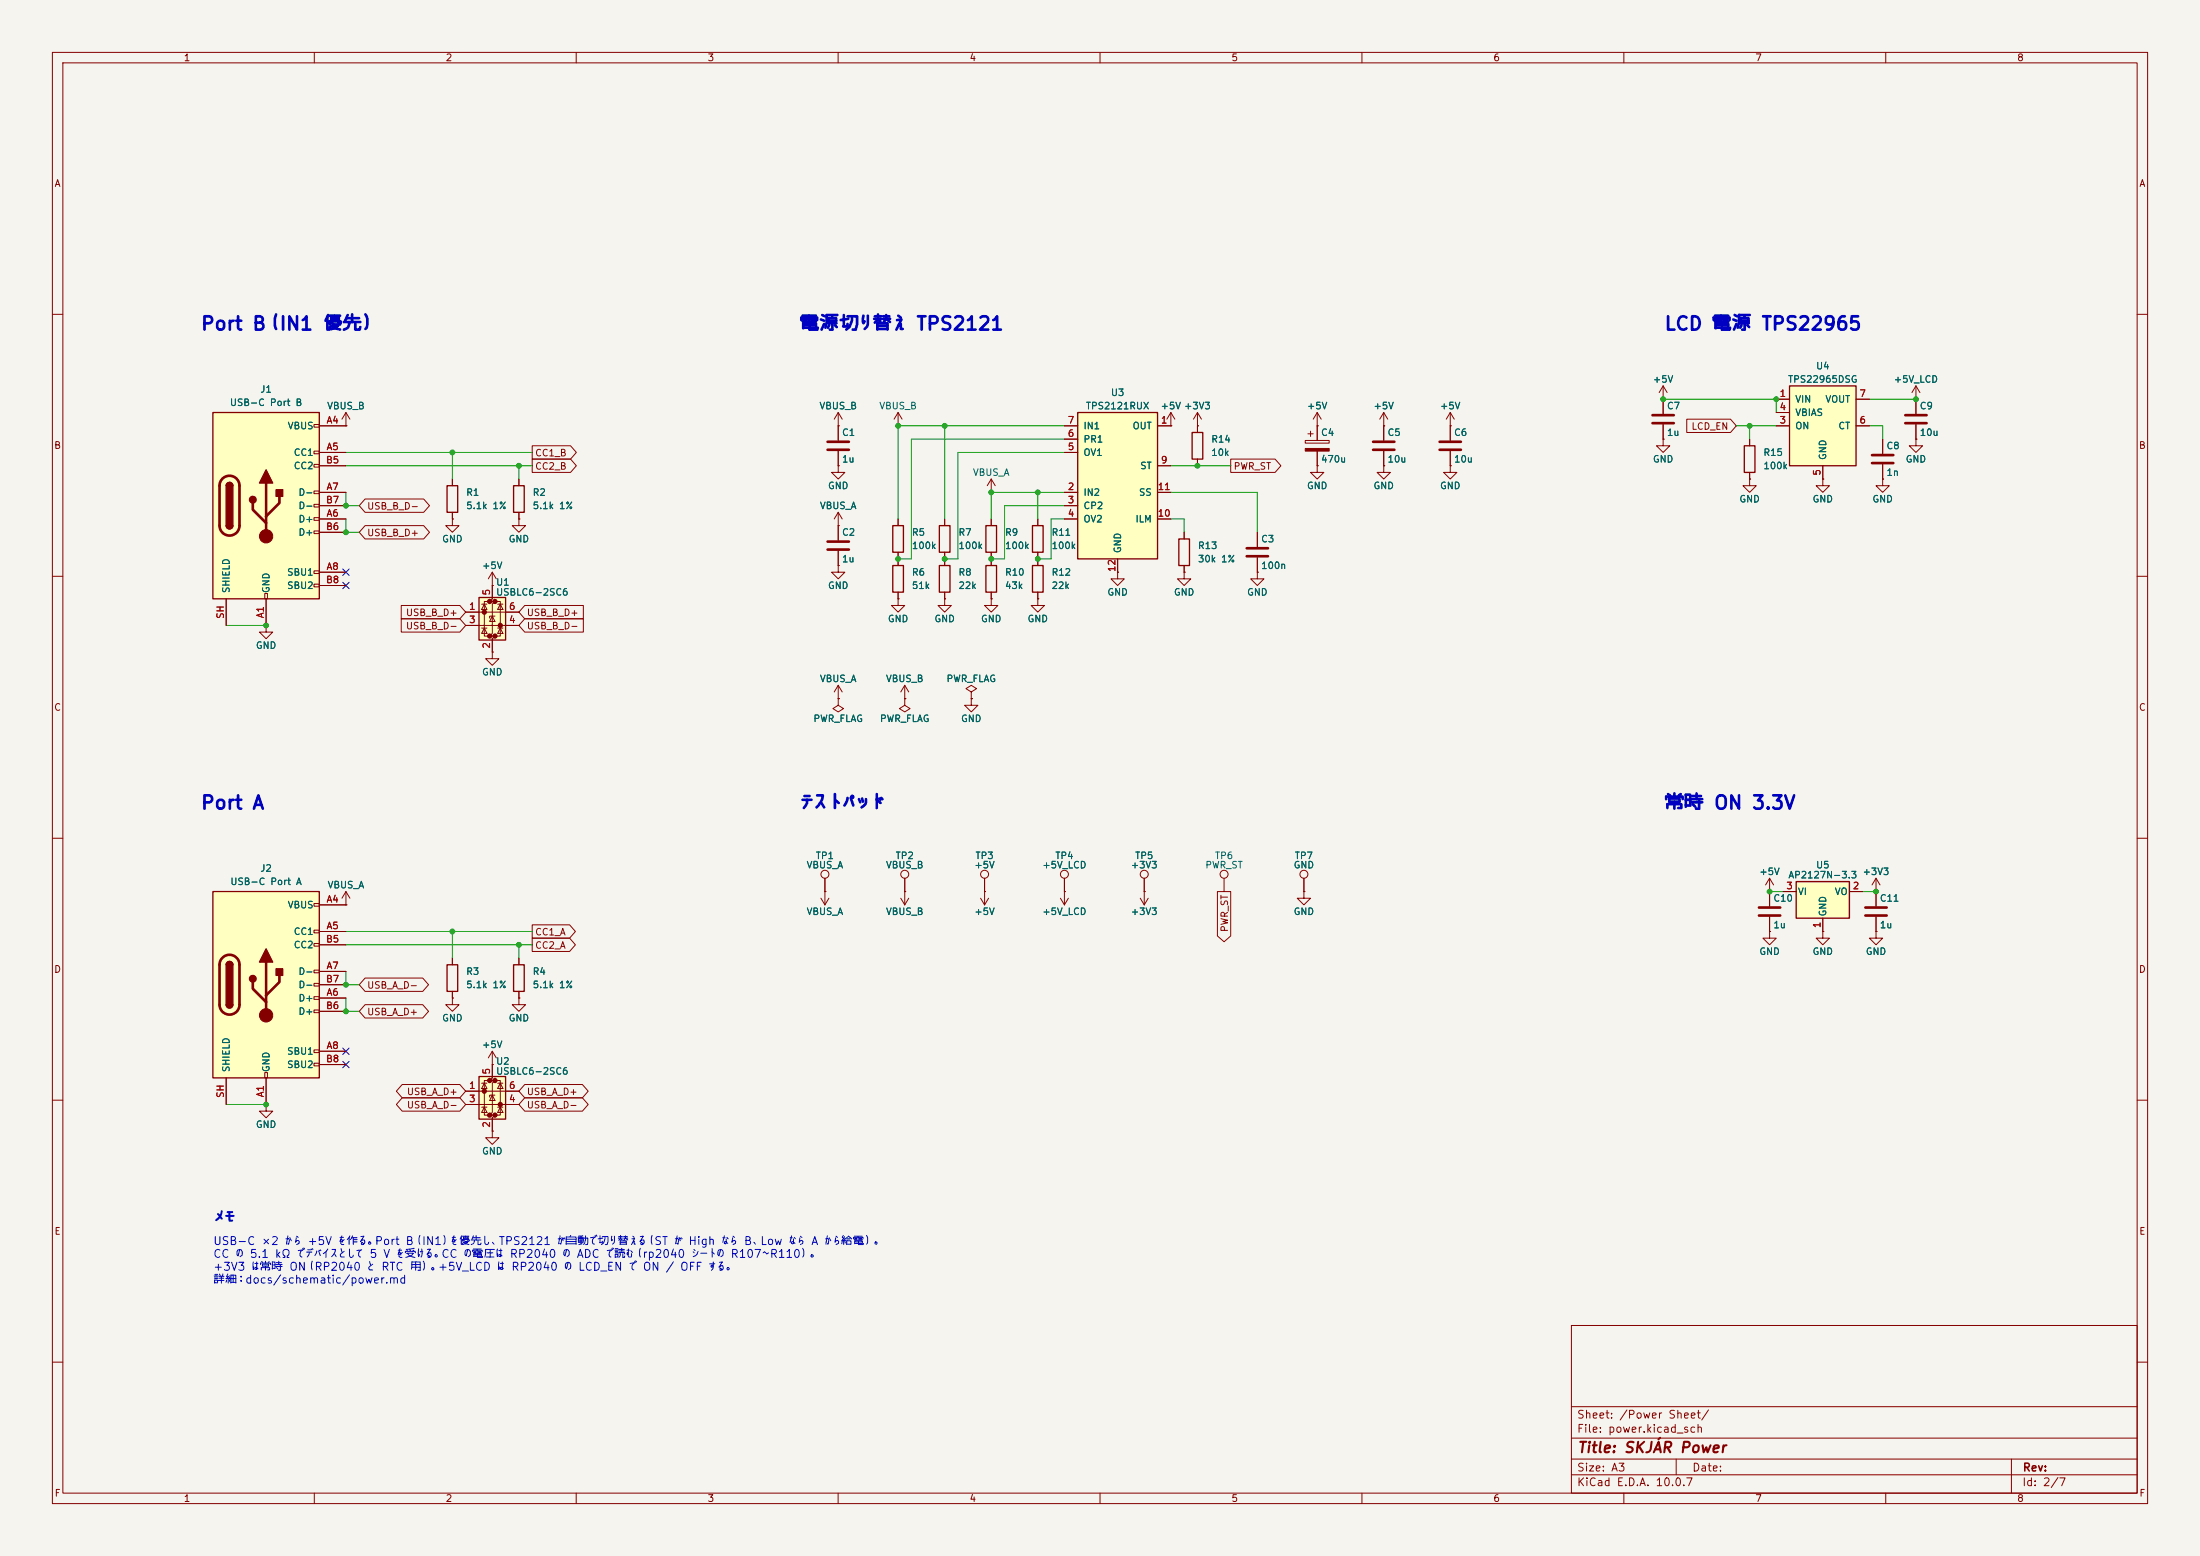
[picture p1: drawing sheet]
<svg xmlns="http://www.w3.org/2000/svg" width="420mm" height="297mm" viewBox="0 0 420 297" stroke-linecap="round" stroke-linejoin="round" font-family="sans-serif">
<path d="M0 0h420v297h-420z" fill="#f5f4ef" stroke="#f5f4ef" stroke-width=".19"/>
<g fill="none" stroke="#840000" stroke-width=".19">
<path d="M10 10h400v277h-400zM12 12h396v273h-396zM60 10v2M110 10v2M160 10v2M210 10v2M260 10v2M310 10v2M360 10v2M10 60h2M408 60h2M10 110h2"/>
<path d="M408 110h2M10 160h2M408 160h2M10 210h2M408 210h2M300 253h108v32h-108zM10 260h2M300 278.5h108M300 274.5h108M300 268.5h108M320 278.5v3M384 278.5v6.5"/>
<path d="M408 260h2M60 285v2M110 285v2M160 285v2M210 285v2M260 285v2M300 281.5h108M310 285v2M360 285v2"/>
</g>
<path d="M40.6 170.2h20.4v35.5h-20.4z" fill="#ffffc2"/>
<g fill="none" stroke="#840000" stroke-width=".19">
<path d="M160 78.7v5.4M160 78.7l-.7 1.3M160 78.7l.8 1.3M171.4 78.7l-.7 1.3M171.4 78.7l.8 1.3M171.4 78.7v2.6M317.5 76.2h.1M317.5 73.7l-.8 1.2M317.5 73.7l.8 1.2M317.5 73.7v2.5M365.8 76.2v2.8M86.4 99.1v1.2h1.2l-1.2 1.3-1.3-1.3h1.3"/>
<path d="M86.4 99.1h.1M86.4 91.4v1.3M86.4 97.8v1.3M99.1 91.4v1.3M99.1 97.8v1.3M160 81.3h.1M160 86.1v2.8M171.4 81.3h.1M317.5 83.8v1.3h1.3l-1.3 1.3-1.3-1.3h1.3M317.5 83.8h.1M334 91.4v1.3h1.3l-1.3 1.3-1.3-1.3h1.3M334 91.4h.1"/>
<path d="M334 83.8v1.3M334 90.2v1.2M365.8 81v2.8M94 124.5v1.2h1.2l-1.2 1.3-1.3-1.3h1.3M94 124.5h.1M160 133.4h.1M160 133.4v1.2l1 .7-1 .6-1-.6 1-.7M160 130.8l-.7 1.3M160 130.8l.8 1.3M160 130.8v2.6M172.7 133.4h.1M172.7 133.4v1.2l1 .7-1 .6-1-.6 1-.7"/>
<path d="M172.7 130.8l-.7 1.3M172.7 130.8l.8 1.3M172.7 130.8v2.6M185.4 132.1l1-.7-1-.6-1 .6 1 .7v1.3M185.4 133.4h.1M59.9 172.5h1.1v.5h-1.1zM59.9 177.5h1.1v.6h-1.1zM61 172.7h5M61 177.8h5M66 172.7h.1M66 170.2l-.7 1.3M66 170.2l.8 1.3"/>
<path d="M66 170.2v2.5M337.8 170.2h.1M337.8 167.6l-.7 1.3M337.8 167.6l.8 1.3M337.8 167.6v2.6M358.1 170.2h.1M358.1 177.8v1.3h1.3l-1.3 1.2-1.2-1.2h1.2M358.1 177.8h.1M358.1 167.6v5.4M358.1 175v2.8M358.1 167.6l-.7 1.3M358.1 167.6l.8 1.3"/>
<path d="M59.9 180.1h1.1v.5h-1.1zM59.9 185.2h1.1v.5h-1.1zM59.9 187.7h1.1v.5h-1.1zM59.9 190.2h1.1v.6h-1.1zM59.9 192.8h1.1v.5h-1.1zM61 190.5h5M61 185.4h5M61 180.3h5M61 193h5M61 188h5M86.4 190.5v1.3h1.2l-1.2 1.2-1.3-1.2h1.3M86.4 190.5h.1"/>
<path d="M86.4 182.9v1.3M86.4 189.2v1.3M99.1 190.5v1.3h1.2l-1.2 1.2-1.3-1.2h1.3M99.1 190.5h.1M99.1 182.9v1.3M99.1 189.2v1.3M43.2 205.7v5.1M50.5 204.7h.6v1h-.6zM50.8 210.8v1.3h1.3l-1.3 1.3-1.3-1.3h1.3M50.8 210.8h.1M50.8 205.7v5.1M59.9 200.4h1.1v.5h-1.1z"/>
<path d="M59.9 202.9h1.1v.6h-1.1zM61 200.7h5M61 203.2h5M94 215.9v1.3h1.2l-1.2 1.2-1.3-1.2h1.3M94 215.9h.1"/>
</g>
<path d="M85.3 92.7h2.1v5.1h-2.1zM98 92.7h2.1v5.1h-2.1zM333 85.1h2v5.1h-2zM40.6 170.2h20.4v35.5h-20.4zM43.2 184.2a.64 .64 0 0 1 .6-.7 .64 .64 0 0 1 .6 .7M43.2 191.8a.64 .64 0 0 0 .6 .6 .64 .64 0 0 0 .6-.6M85.3 184.2h2.1v5h-2.1zM98 184.2h2.1v5h-2.1z" fill="none" stroke="#840000" stroke-width=".25"/>
<path d="M363.7 79.2h4.1M158 84.3h4.1M158 85.9h4.1M363.7 80.8h4.1M356.1 173.2h4.1M356.1 174.8h4.1M42.5 182.8a1.9 1.9 0 0 1 2-.4 1.9 1.9 0 0 1 1.2 1.8v7.6a1.91 1.91 0 0 1-1.9 1.9 1.91 1.91 0 0 1-1.9-1.9v-7.8l.2-.6zM48.3 187.5v1.2l2.5 2.6M50.8 183.6v10.2M53.3 186.2v1.3l-2.5 2.5" fill="none" stroke="#840000" stroke-width=".51"/>
<g fill="#840000" stroke="#840000" stroke-width=".25">
<path d="M43.2 184.2h1.2v7.6h-1.2z"/>
<path d="M43.4 183.7a.64 .64 0 0 1 .7-.1 .64 .64 0 0 1 .3 .6h-1.2z"/>
<path d="M43.2 191.8h1.2a.64 .64 0 0 1-.6 .6 .64 .64 0 0 1-.6-.6z"/>
<path d="M50.8 181.1l1.3 2.5h-2.6z"/>
<path d="M52.7 184.9h1.3v1.3h-1.3z"/>
<circle cx="48.3" cy="186.8" r=".63"/>
</g>
<circle cx="50.8" cy="193.8" r="1.27" fill="#840000" stroke="#840000" stroke-width=".19"/>
<path d="M342.9 168.3h10.2v7h-10.2z" fill="#ffffc2"/>
<path d="M342.9 168.3h10.2v7h-10.2z" fill="none" stroke="#840000" stroke-width=".25"/>
<g fill="none" stroke="#840000" stroke-width=".19">
<path d="M156.7 171.5l.8 1.2M157.5 170.2h.1M157.5 167.6v5.1M158.2 171.5l-.7 1.2M340.4 170.2h2.5M348 177.8v1.3h1.2l-1.2 1.2-1.3-1.2h1.3M348 177.8h.1M348 175.3v2.5M353.1 170.2h2.5"/>
<circle cx="157.5" cy="166.9" r=".76"/>
</g>
<path d="M91.4 205.5h5.1v8.1h-5.1z" fill="#ffffc2"/>
<g fill="#840000" stroke="#840000" stroke-width=".51">
<circle cx="92.5" cy="208.3" r=".25"/>
<circle cx="93.5" cy="206.2" r=".25"/>
<circle cx="93.5" cy="212.9" r=".25"/>
<circle cx="94.5" cy="206.2" r=".25"/>
<circle cx="94.5" cy="212.9" r=".25"/>
<circle cx="95.5" cy="210.8" r=".25"/>
</g>
<g fill="none" stroke="#840000" stroke-width=".19">
<path d="M66 78.7l-.7 1.3M66 78.7l.8 1.3M66 78.7v2.6M66 81.3h.1M99.1 99.1v1.2h1.2l-1.2 1.3-1.3-1.3h1.3M99.1 99.1h.1M160 88.9v1.3h1.3l-1.3 1.2-1.3-1.2h1.3M160 88.9h.1M160 97.8l-.7 1.3M160 97.8l.8 1.3M160 97.8v5.3M171.4 99.1v1.2"/>
<path d="M180.3 99.1v1.2M189.2 94h.1M189.2 91.4l-.7 1.3M189.2 91.4l.8 1.3M189.2 91.4v2.6M189.2 99.1v1.2M348 91.4v1.3h1.2l-1.2 1.3-1.3-1.3h1.3M348 91.4h.1M359.4 83.8v2.8M359.4 88.6v2.8M160 100.3h.1M160 108v1.2h1.3l-1.3 1.3-1.3-1.3h1.3"/>
<path d="M160 108h.1M160 105.2v2.8M171.4 114.3v1.3h1.3l-1.3 1.2-1.2-1.2h1.2M171.4 114.3h.1M171.4 105.4v2.6M171.4 113v1.3M180.3 114.3v1.3h1.3l-1.3 1.2-1.2-1.2h1.2M180.3 114.3h.1M180.3 105.4v2.6M180.3 113v1.3M189.2 114.3v1.3h1.3l-1.3 1.2-1.2-1.2h1.2M189.2 114.3h.1"/>
<path d="M189.2 105.4v2.6M189.2 113v1.3M198.1 114.3v1.3h1.3l-1.3 1.2-1.3-1.2h1.3M198.1 114.3h.1M337.8 177.8v1.3h1.3l-1.3 1.2-1.3-1.2h1.3M337.8 177.8h.1M88.9 208.3h10.2M88.9 210.8h10.2M91.9 211.3h1.1M91.9 206.8h1.1M92.5 206.8l.5 1h-1.1zM92.5 211.3l.5 1h-1.1z"/>
<path d="M93.5 206.2h-1v6.7h1M94 200.7v5l-.5 .5h1l-.5 .6v5.5l-.5 .6h1l-.5 .5v2.5M94 209l.5 1.1h-1zM94 203.2h.1M94 200.7l-.8 1.2M94 200.7l.7 1.2M94.5 209h-1v.4M94.5 206.2h1v6.7h-1M95 211.3h1M95 206.8h1M95.5 206.8l.5 1h-1zM95.5 211.3l.5 1h-1z"/>
</g>
<path d="M170.4 100.3h2.1v5.1h-2.1zM170.4 108h2.1v5h-2.1zM179.3 108h2.1v5h-2.1zM179.3 100.3h2.1v5.1h-2.1zM188.2 100.3h2v5.1h-2zM188.2 108h2v5h-2zM91.4 205.5h5.1v8.1h-5.1z" fill="none" stroke="#840000" stroke-width=".25"/>
<path d="M357.4 86.9h4M357.4 88.4h4M158 103.4h4.1M158 104.9h4.1" fill="none" stroke="#840000" stroke-width=".51"/>
<path d="M40.6 78.7h20.4v35.6h-20.4z" fill="#ffffc2"/>
<g fill="none" stroke="#840000" stroke-width=".19">
<path d="M59.9 81h1.1v.5h-1.1zM59.9 86.1h1.1v.5h-1.1zM59.9 88.6h1.1v.6h-1.1zM59.9 93.7h1.1v.5h-1.1zM59.9 96.3h1.1v.5h-1.1zM59.9 98.8h1.1v.5h-1.1zM61 81.3h5M61 86.4h5M61 99.1h5M61 94h5M61 88.9h5M61 96.5h5"/>
<path d="M43.2 114.3v5.1M50.5 113.3h.6v1h-.6zM50.8 114.3v5.1M59.9 101.3h1.1v.6h-1.1zM59.9 109h1.1v.5h-1.1zM59.9 111.5h1.1v.5h-1.1zM61 109.2h5M61 101.6h5M61 111.8h5"/>
</g>
<path d="M40.6 78.7h20.4v35.6h-20.4zM43.2 92.7a.64 .64 0 0 1 .6-.6 .64 .64 0 0 1 .6 .6M43.2 100.3a.64 .64 0 0 0 .6 .7 .64 .64 0 0 0 .6-.7" fill="none" stroke="#840000" stroke-width=".25"/>
<path d="M42.5 91.4a1.9 1.9 0 0 1 2-.4 1.9 1.9 0 0 1 1.2 1.7v7.6a1.91 1.91 0 0 1-1.9 1.9 1.91 1.91 0 0 1-1.9-1.9v-7.7l.2-.7zM48.3 96v1.3l2.5 2.5M50.8 92.2v10.2M53.3 94.7v1.3l-2.5 2.6" fill="none" stroke="#840000" stroke-width=".51"/>
<g fill="#840000" stroke="#840000" stroke-width=".25">
<path d="M43.2 92.7h1.2v7.6h-1.2z"/>
<path d="M43.4 92.3a.64 .64 0 0 1 .7-.2 .64 .64 0 0 1 .3 .6h-1.2z"/>
<path d="M43.2 100.3h1.2a.64 .64 0 0 1-.6 .7 .64 .64 0 0 1-.6-.7z"/>
<path d="M50.8 89.7l1.3 2.5h-2.6z"/>
<path d="M52.7 93.5h1.3v1.2h-1.3z"/>
<circle cx="48.3" cy="95.4" r=".63"/>
</g>
<circle cx="50.8" cy="102.4" r="1.27" fill="#840000" stroke="#840000" stroke-width=".19"/>
<path d="M341.6 73.7h12.7v15.2h-12.7z" fill="#ffffc2"/>
<path d="M341.6 73.7h12.7v15.2h-12.7z" fill="none" stroke="#840000" stroke-width=".25"/>
<g fill="none" stroke="#840000" stroke-width=".19">
<path d="M339.1 76.2h2.5M339.1 78.7h2.5M354.3 76.2h2.6M339.1 81.3h2.5M348 88.9v2.5M354.3 81.3h2.6M359.4 91.4v1.3h1.3l-1.3 1.3-1.3-1.3h1.3M359.4 91.4h.1M94 111.8h.1M94 109.2l-.8 1.3M94 109.2l.7 1.3M94 109.2v2.6"/>
<path d="M337.8 170.2v2.8M337.8 175v2.8"/>
</g>
<path d="M335.8 173.2h4.1M335.8 174.8h4.1" fill="none" stroke="#840000" stroke-width=".51"/>
<path d="M91.4 114h5.1v8.2h-5.1z" fill="#ffffc2"/>
<g fill="#840000" stroke="#840000" stroke-width=".51">
<circle cx="92.5" cy="116.8" r=".25"/>
<circle cx="93.5" cy="114.8" r=".25"/>
<circle cx="93.5" cy="121.4" r=".25"/>
<circle cx="94.5" cy="114.8" r=".25"/>
<circle cx="94.5" cy="121.4" r=".25"/>
<circle cx="95.5" cy="119.4" r=".25"/>
</g>
<g fill="none" stroke="#840000" stroke-width=".19">
<path d="M228.6 78.7v3.9M228.6 78.7l-.8 1.3M228.6 78.7l.8 1.3M251.5 78.7l-.8 1.3M251.5 78.7l.7 1.3M251.5 78.7v5.4M264.2 78.7l-.8 1.3M264.2 78.7l.7 1.3M264.2 78.7v5.4M276.9 78.7v5.4M276.9 78.7l-.8 1.3M276.9 78.7l.7 1.3"/>
<path d="M317.5 76.2v2.8M198.1 99.1v1.2M228.6 81.3h.1M228.6 87.6v1.3M249.2 84.1h4.5v.5h-4.5zM249.7 82.8h1M250.2 82.3v1M251.5 81.3h.1M251.5 88.9v1.3h1.2l-1.2 1.2-1.3-1.2h1.3M251.5 88.9h.1M251.5 86.1v2.8M264.2 81.3h.1"/>
<path d="M264.2 88.9v1.3h1.2l-1.2 1.2-1.3-1.2h1.3M264.2 88.9h.1M264.2 86.1v2.8M276.9 81.3h.1M276.9 88.9v1.3h1.2l-1.2 1.2-1.3-1.2h1.3M276.9 88.9h.1M276.9 86.1v2.8M317.5 81v2.8M50.8 119.4v1.3h1.3l-1.3 1.2-1.3-1.2h1.3M50.8 119.4h.1M88.9 116.8h10.2M88.9 119.4h10.2"/>
<path d="M91.9 119.9h1.1M91.9 115.3h1.1M92.5 115.3l.5 1h-1.1zM92.5 119.9l.5 1h-1.1zM93.5 114.8h-1v6.6h1M94 111.8v2.5l-.5 .5h1l-.5 .5v5.6l-.5 .5h1l-.5 .5v2.6M94 117.6l.5 1h-1zM94.5 117.6h-1v.4M94.5 114.8h1v6.6h-1M95 119.9h1M95 115.3h1M95.5 115.3l.5 1h-1z"/>
<path d="M95.5 119.9l.5 1h-1zM198.1 105.4v2.6M198.1 113v1.3M213.4 109.2v1.3h1.2l-1.2 1.3-1.3-1.3h1.3M213.4 109.2h.1M226.1 109.2v1.3h1.2l-1.2 1.3-1.3-1.3h1.3M226.1 109.2h.1M226.1 101.6v1.3M226.1 108v1.2M240 109.2v1.3h1.3l-1.3 1.3-1.2-1.3h1.2M240 109.2h.1M240 101.6v2.8"/>
<path d="M240 106.4v2.8M185.4 133.4v1.2h1.3l-1.3 1.3-1.3-1.3h1.3M185.4 133.4h.1M172 171.5l.7 1.2M172.7 170.2h.1M172.7 167.6v5.1M173.5 171.5l-.8 1.2M187.2 171.5l.8 1.2M188 170.2h.1M188 167.6v5.1M188.7 171.5l-.7 1.2M248.9 170.2v1.3h1.3l-1.3 1.2-1.3-1.2h1.3"/>
<path d="M248.9 170.2h.1M248.9 167.6v2.6"/>
<circle cx="172.7" cy="166.9" r=".76"/>
<circle cx="188" cy="166.9" r=".76"/>
<circle cx="248.9" cy="166.9" r=".76"/>
</g>
<path d="M227.6 82.6h2v5h-2zM91.4 114h5.1v8.2h-5.1zM197.1 100.3h2v5.1h-2zM197.1 108h2v5h-2zM225 102.9h2.1v5.1h-2.1z" fill="none" stroke="#840000" stroke-width=".25"/>
<path d="M249.2 85.6h4.5v.5h-4.5z" fill="#840000" stroke="#840000" stroke-width=".19"/>
<path d="M315.5 79.2h4M262.1 84.3h4.1M262.1 85.9h4.1M274.8 84.3h4.1M274.8 85.9h4.1M315.5 80.8h4M238 104.6h4.1M238 106.2h4.1" fill="none" stroke="#840000" stroke-width=".51"/>
<path d="M205.7 78.7h15.3v28h-15.3z" fill="#ffffc2"/>
<path d="M205.7 78.7h15.3v28h-15.3z" fill="none" stroke="#840000" stroke-width=".25"/>
<g fill="none" stroke="#840000" stroke-width=".19">
<path d="M223.5 78.7l-.7 1.3M223.5 78.7l.8 1.3M223.5 78.7v2.6M317.5 76.2h.1M317.5 76.2v2.8M339.1 76.2h2.5M339.1 78.7h2.5M354.3 76.2h2.6M365.8 76.2h.1M365.8 73.7l-.8 1.2M365.8 73.7l.7 1.2M365.8 73.7v5.3"/>
<path d="M61 81.3h5M61 94h5M61 96.5h5M61 99.1h5M61 86.4h5M61 88.9h5M66 81.3h.1M69.7 95.2h11.2l1.1 1.3-1.1 1.3h-11.2l-1.1-1.3zM86.4 99.1h.1M86.4 91.4v1.3M86.4 97.8v1.3M99.1 99.1h.1"/>
<path d="M99.1 91.4v1.3M99.1 97.8v1.3M101.6 87.6h7.3l1.1 1.3-1.1 1.3h-7.3zM101.6 85.1h7.3l1.1 1.3-1.1 1.2h-7.3zM160 88.9h.1M160 81.3h.1M160 81.3v2.8M160 86.1v2.8M171.4 99.1v1.2M180.3 99.1v1.2M189.2 99.1v1.2M198.1 99.1v1.2"/>
<path d="M203.2 81.3h2.5M203.2 94h2.5M203.2 96.5h2.5M203.2 99.1h2.5M203.2 86.4h2.5M203.2 83.8h2.5M221 81.3h2.5M221 94h2.5M221 99.1h2.5M221 88.9h2.5M223.5 81.3h.1M228.6 81.3h.1"/>
<path d="M228.6 81.3v1.3M228.6 87.6v1.3M234.9 87.6h8.5l1.1 1.3-1.1 1.3h-8.5zM251.5 81.3h.1M251.5 88.9h.1M251.5 81.3v2.8M251.5 86.1v2.8M264.2 81.3h.1M264.2 88.9h.1M264.2 81.3v2.8M264.2 86.1v2.8M276.9 81.3h.1"/>
<path d="M276.9 88.9h.1M276.9 81.3v2.8M276.9 86.1v2.8M317.5 83.8h.1M317.5 81v2.8M322 80h8.4l1.1 1.3-1.1 1.3h-8.4zM334 91.4h.1M334 83.8v1.3M334 90.2v1.2M339.1 81.3h2.5M348 91.4h.1M348 88.9v2.5"/>
<path d="M354.3 81.3h2.6M359.4 91.4h.1M359.4 83.8v2.8M359.4 88.6v2.8M365.8 83.8v1.3h1.2l-1.2 1.3-1.3-1.3h1.3M365.8 83.8h.1M365.8 81v2.8M43.2 114.3v5.1M50.8 119.4h.1M50.8 114.3v5.1M61 109.2h5M61 101.6h5"/>
<path d="M61 111.8h5M69.7 100.3h11.2l1.1 1.3-1.1 1.3h-11.2l-1.1-1.3zM76.6 118.1h11.2l1.1 1.3-1.1 1.3h-11.2zM76.6 115.6h11.2l1.1 1.2-1.1 1.3h-11.2zM88.9 116.8h2.5M88.9 119.4h2.5M94 111.8h.1M94 111.8v2.5M96.5 116.8h2.6M96.5 119.4h2.6M100.2 115.6h11.2v2.5h-11.2l-1.1-1.3zM100.2 118.1h11.2v2.6h-11.2l-1.1-1.3z"/>
<path d="M160 100.3h.1M160 108h.1M160 100.3v2.8M160 105.2v2.8M171.4 114.3h.1M171.4 105.4v2.6M171.4 113v1.3M180.3 114.3h.1M180.3 105.4v2.6M180.3 113v1.3M189.2 114.3h.1M189.2 105.4v2.6"/>
<path d="M189.2 113v1.3M198.1 114.3h.1M198.1 105.4v2.6M198.1 113v1.3M213.4 109.2h.1M213.4 106.7v2.5M226.1 109.2h.1M226.1 101.6v1.3M226.1 108v1.2M240 109.2h.1M240 101.6v2.8M240 106.4v2.8"/>
<path d="M94 124.5h.1M94 121.9v2.6M160 133.4h.1M172.7 133.4h.1M185.4 133.4h.1M61 172.7h5M61 177.8h5M66 172.7h.1M101.6 179.1h7.1l1.2 1.2-1.2 1.3h-7.1zM101.6 176.5h7.1l1.2 1.3-1.2 1.3h-7.1zM157.5 170.2h.1M157.5 167.6v2.6"/>
<path d="M172.7 170.2h.1M172.7 167.6v2.6M188 170.2h.1M188 167.6v2.6M202.4 171.5l.8 1.2M203.2 170.2h.1M203.2 167.6v5.1M204 171.5l-.8 1.2M217.7 171.5l.7 1.2M218.4 170.2h.1M218.4 167.6v5.1M219.2 171.5l-.8 1.2"/>
<path d="M232.4 170.2h2.6v8.5l-1.3 1.1-1.3-1.1zM233.7 167.6v2.6M248.9 170.2h.1M248.9 167.6v2.6M337.8 170.2h.1M337.8 177.8h.1M337.8 170.2v2.8M337.8 175v2.8M340.4 170.2h2.5M348 177.8h.1M348 175.3v2.5M353.1 170.2h2.5"/>
<path d="M358.1 170.2h.1M358.1 177.8h.1M358.1 170.2v2.8M358.1 175v2.8M61 190.5h5M61 185.4h5M61 180.3h5M61 193h5M61 188h5M69.7 191.8h11l1.1 1.2-1.1 1.3h-11l-1.1-1.3zM69.7 186.7h11l1.1 1.3-1.1 1.2h-11l-1.1-1.2zM86.4 190.5h.1"/>
<path d="M86.4 182.9v1.3M86.4 189.2v1.3M99.1 190.5h.1M99.1 182.9v1.3M99.1 189.2v1.3M43.2 205.7v5.1M50.8 210.8h.1M50.8 205.7v5.1M61 200.7h5M61 203.2h5M76.8 207h11l1.1 1.3-1.1 1.3h-11l-1.1-1.3zM76.8 209.5h11l1.1 1.3-1.1 1.3h-11l-1.1-1.3z"/>
<path d="M88.9 208.3h2.5M88.9 210.8h2.5M94 215.9h.1M94 203.2h.1M94 203.2v2.5M94 213.4v2.5M96.5 208.3h2.6M96.5 210.8h2.6M100.2 207h11l1.1 1.3-1.1 1.3h-11l-1.1-1.3zM100.2 209.5h11l1.1 1.3-1.1 1.3h-11l-1.1-1.3z"/>
<circle cx="203.2" cy="166.9" r=".76"/>
<circle cx="218.4" cy="166.9" r=".76"/>
<circle cx="233.7" cy="166.9" r=".76"/>
</g>
<g fill="none" stroke="#009600" stroke-width=".19">
<path d="M317.5 76.2h21.6v2.5M356.9 76.2h8.9M66 94v2.5h2.6M66 86.4h35.6M66 99.1v2.5h2.6M66 88.9h35.6M86.4 86.4v5M99.1 88.9v2.5M180.3 81.3v17.8M198.1 94v5.1M203.2 83.8h-29.2v22.9h-2.6M203.2 86.4h-20.3v20.3h-2.6"/>
<path d="M203.2 96.5h-11.4v10.2h-2.6M203.2 99.1h-2.5v7.6h-2.6M203.2 81.3h-31.8v17.8M203.2 94h-14v5.1M223.5 99.1h2.6v2.5M223.5 94h16.5v7.6M223.5 88.9h11.4M331.5 81.3h7.6M334 81.3v2.5M356.9 81.3h2.5v2.5M43.2 119.4h7.6M66 177.8h35.6"/>
<path d="M86.4 177.8v5.1M337.8 170.2h2.6M355.6 170.2h2.5M66 185.4v2.6h2.6M66 190.5v2.5h2.6M66 180.3h35.6M99.1 180.3v2.6M43.2 210.8h7.6"/>
</g>
<path d="M65.4 108.6l1.2 1.2M65.4 111.2l1.2 1.2M66.6 108.6l-1.2 1.2M66.6 111.2l-1.2 1.2M65.4 200.1l1.2 1.2M65.4 202.6l1.2 1.2M66.6 200.1l-1.2 1.2M66.6 202.6l-1.2 1.2" fill="none" stroke="#000084" stroke-width=".19"/>
<g fill="#009600" stroke="#009600" stroke-width=".19">
<circle cx="50.8" cy="210.8" r=".46"/>
<circle cx="86.4" cy="177.8" r=".46"/>
<circle cx="66" cy="193" r=".46"/>
<circle cx="99.1" cy="180.3" r=".46"/>
<circle cx="66" cy="188" r=".46"/>
<circle cx="171.4" cy="106.7" r=".46"/>
<circle cx="180.3" cy="106.7" r=".46"/>
<circle cx="189.2" cy="106.7" r=".46"/>
<circle cx="198.1" cy="106.7" r=".46"/>
<circle cx="180.3" cy="81.3" r=".46"/>
<circle cx="189.2" cy="94" r=".46"/>
<circle cx="171.4" cy="81.3" r=".46"/>
<circle cx="66" cy="96.5" r=".46"/>
<circle cx="86.4" cy="86.4" r=".46"/>
<circle cx="66" cy="101.6" r=".46"/>
<circle cx="99.1" cy="88.9" r=".46"/>
<circle cx="50.8" cy="119.4" r=".46"/>
<circle cx="228.6" cy="88.9" r=".46"/>
<circle cx="339.1" cy="76.2" r=".46"/>
<circle cx="334" cy="81.3" r=".46"/>
<circle cx="317.5" cy="76.2" r=".46"/>
<circle cx="198.1" cy="94" r=".46"/>
<circle cx="365.8" cy="76.2" r=".46"/>
<circle cx="337.8" cy="170.2" r=".46"/>
<circle cx="358.1" cy="170.2" r=".46"/>
</g>
<g font-size="2.5" fill="#0000c2">
<text x="38.2" y="63.7">Port B（IN1 優先）</text>
<text x="152.5" y="63.7">電源切り替え TPS2121</text>
<text x="317.6" y="63.7">LCD 電源 TPS22965</text>
<text x="38.2" y="155.1">Port A</text>
<text x="152.5" y="155.1">テストパッド</text>
<text x="317.6" y="155.1">常時 ON 3.3V</text>
</g>
<text font-size="2" fill="#840000" x="301" y="277.8">Title: SKJÁR Power</text>
<text font-size="1.9" fill="#0000c2" x="40.7" y="233.8">メモ</text>
<g font-size="1.5" fill="#0000c2">
<text x="40.6" y="238">USB-C ×2 から +5V を作る。Port B（IN1）を優先し、TPS2121 が自動で切り替える（ST が High なら B、Low なら A から給電）。</text>
<text x="40.6" y="240.5">CC の 5.1 kΩ でデバイスとして 5 V を受ける。CC の電圧は RP2040 の ADC で読む（rp2040 シートの R107〜R110）。</text>
<text x="40.6" y="242.9">+3V3 は常時 ON（RP2040 と RTC 用）。+5V_LCD は RP2040 の LCD_EN で ON / OFF する。</text>
<text x="40.6" y="245.4">詳細：docs/schematic/power.md</text>
</g>
<g font-size="1.5" fill="#840000">
<text x="300.9" y="273.8">File: power.kicad_sch</text>
<text x="300.9" y="271.1">Sheet: /Power Sheet/</text>
<text x="300.9" y="281.2">Size: A3</text>
<text x="322.9" y="281.2">Date:</text>
<text x="386" y="281.2">Rev:</text>
<text x="300.9" y="284">KiCad E.D.A. 10.0.7</text>
<text x="385.9" y="284">Id: 2/7</text>
</g>
<g font-size="1.3" fill="#840000">
<text x="35" y="12">1</text>
<text x="85" y="12">2</text>
<text x="135" y="12">3</text>
<text x="185" y="12">4</text>
<text x="235" y="12">5</text>
<text x="285" y="12">6</text>
<text x="335" y="12">7</text>
<text x="385" y="12">8</text>
<text x="10.3" y="36">A</text>
<text x="408.3" y="36">A</text>
<text x="322.8" y="82.3">LCD_EN</text>
<text x="10.2" y="86">B</text>
<text x="102" y="90">CC2_B</text>
<text x="102" y="87.4">CC1_B</text>
<text x="235.4" y="90">PWR_ST</text>
<text x="408.2" y="86">B</text>
<text x="70" y="97.6">USB_B_D-</text>
<text x="70" y="102.7">USB_B_D+</text>
<text x="77.4" y="117.9">USB_B_D+</text>
<text x="100.5" y="117.9">USB_B_D+</text>
<text x="77.4" y="120.4">USB_B_D-</text>
<text x="100.5" y="120.4">USB_B_D-</text>
<text x="10.2" y="136">C</text>
<text x="408.2" y="136">C</text>
<text x="102" y="178.9">CC1_A</text>
<text x="234.7" y="178" transform="rotate(-90 234.7 178)">PWR_ST</text>
<text x="10.2" y="186">D</text>
<text x="102" y="181.4">CC2_A</text>
<text x="408.2" y="186">D</text>
<text x="70" y="189">USB_A_D-</text>
<text x="70" y="194.1">USB_A_D+</text>
<text x="77.6" y="209.3">USB_A_D+</text>
<text x="100.5" y="209.3">USB_A_D+</text>
<text x="77.6" y="211.9">USB_A_D-</text>
<text x="100.5" y="211.9">USB_A_D-</text>
<text x="10.3" y="236">E</text>
<text x="408.3" y="236">E</text>
<text x="10.3" y="286">F</text>
<text x="35" y="287">1</text>
<text x="85" y="287">2</text>
<text x="135" y="287">3</text>
<text x="185" y="287">4</text>
<text x="235" y="287">5</text>
<text x="285" y="287">6</text>
<text x="335" y="287">7</text>
<text x="385" y="287">8</text>
<text x="408.3" y="286">F</text>
</g>
<g font-size="1.3" fill="#006464">
<text x="346.6" y="70.8">U4</text>
<text x="43.8" y="77.8">USB-C Port B</text>
<text x="49.6" y="75.3">J1</text>
<text x="212" y="75.9">U3</text>
<text x="315.4" y="73.4">+5V</text>
<text x="341.2" y="73.4">TPS22965DSG</text>
<text x="342.6" y="77.2">VIN</text>
<text x="348.4" y="77.2">VOUT</text>
<text x="361.4" y="73.4">+5V_LCD</text>
<text x="54.8" y="82.2">VBUS</text>
<text x="62.3" y="78.4">VBUS_B</text>
<text x="156.3" y="78.4">VBUS_B</text>
<text x="160.6" y="83.5">C1</text>
<text x="167.8" y="78.4">VBUS_B</text>
<text x="206.7" y="82.2">IN1</text>
<text x="207.2" y="78.4">TPS2121RUX</text>
<text x="216.1" y="82.2">OUT</text>
<text x="221.5" y="78.4">+5V +3V3</text>
<text x="249.4" y="78.4">+5V</text>
<text x="252.1" y="83.5">C4</text>
<text x="262.1" y="78.4">+5V</text>
<text x="264.8" y="83.5">C5</text>
<text x="274.8" y="78.4">+5V</text>
<text x="277.5" y="83.5">C6</text>
<text x="318.1" y="78.4">C7</text>
<text x="318.1" y="83.5">1u</text>
<text x="342.6" y="82.2">ON</text>
<text x="342.6" y="79.7">VBIAS</text>
<text x="350.8" y="82.2">CT</text>
<text x="366.4" y="78.4">C9</text>
<text x="366.4" y="83.5">10u</text>
<text x="56" y="87.3">CC1</text>
<text x="56" y="89.9">CC2</text>
<text x="160.6" y="88.6">1u</text>
<text x="206.7" y="87.3">OV1</text>
<text x="206.7" y="84.8">PR1</text>
<text x="217.6" y="89.9">ST</text>
<text x="231.1" y="84.8">R14</text>
<text x="231.1" y="87.3">10k</text>
<text x="252.1" y="88.6">470u</text>
<text x="264.8" y="88.6">10u</text>
<text x="277.5" y="88.6">10u</text>
<text x="315.4" y="88.6">GND</text>
<text x="336.5" y="87.3">R15</text>
<text x="336.5" y="89.9">100k</text>
<text x="348.9" y="87.9" transform="rotate(-90 348.9 87.9)">GND</text>
<text x="360" y="86.1">C8</text>
<text x="363.7" y="88.6">GND</text>
<text x="56.9" y="94.9">D-</text>
<text x="88.9" y="94.9">R1</text>
<text x="101.6" y="94.9">R2</text>
<text x="158" y="93.7">GND</text>
<text x="185.6" y="91.1">VBUS_A</text>
<text x="206.7" y="94.9">IN2</text>
<text x="217.3" y="94.9">SS</text>
<text x="249.4" y="93.7">GND</text>
<text x="262.1" y="93.7">GND</text>
<text x="274.8" y="93.7">GND</text>
<text x="360" y="91.1">1n</text>
<text x="56.9" y="100">D+</text>
<text x="56.9" y="97.5">D-</text>
<text x="88.9" y="97.5">5.1k 1%</text>
<text x="101.6" y="97.5">5.1k 1%</text>
<text x="156.4" y="97.5">VBUS_A</text>
<text x="206.7" y="97.5">CP2</text>
<text x="206.7" y="100">OV2</text>
<text x="216.7" y="100">ILM</text>
<text x="331.9" y="96.2">GND</text>
<text x="345.9" y="96.2">GND</text>
<text x="357.3" y="96.2">GND</text>
<text x="56.9" y="102.6">D+</text>
<text x="84.3" y="103.8">GND</text>
<text x="97" y="103.8">GND</text>
<text x="160.6" y="102.6">C2</text>
<text x="160.6" y="107.6">1u</text>
<text x="174" y="102.6">R5</text>
<text x="174" y="105.1">100k</text>
<text x="182.9" y="102.6">R7</text>
<text x="182.9" y="105.1">100k</text>
<text x="191.8" y="102.6">R9</text>
<text x="191.8" y="105.1">100k</text>
<text x="200.6" y="102.6">R11</text>
<text x="200.6" y="105.1">100k</text>
<text x="214.3" y="105.7" transform="rotate(-90 214.3 105.7)">GND</text>
<text x="228.6" y="105.1">R13</text>
<text x="228.6" y="107.6">30k 1%</text>
<text x="240.6" y="103.8">C3</text>
<text x="44.1" y="113.3" transform="rotate(-90 44.1 113.3)">SHIELD</text>
<text x="51.8" y="113.3" transform="rotate(-90 51.8 113.3)">GND</text>
<text x="54.7" y="110.2">SBU1</text>
<text x="54.7" y="112.7">SBU2</text>
<text x="91.9" y="108.9">+5V</text>
<text x="94.6" y="112.1">U1</text>
<text x="94.6" y="114">USBLC6-2SC6</text>
<text x="158" y="112.7">GND</text>
<text x="174" y="110.2">R6</text>
<text x="174" y="112.7">51k</text>
<text x="182.9" y="110.2">R8</text>
<text x="182.9" y="112.7">22k</text>
<text x="191.8" y="110.2">R10</text>
<text x="191.8" y="112.7">43k</text>
<text x="200.6" y="110.2">R12</text>
<text x="200.6" y="112.7">22k</text>
<text x="211.3" y="114">GND</text>
<text x="224" y="114">GND</text>
<text x="238" y="114">GND</text>
<text x="240.6" y="108.9">100n</text>
<text x="169.4" y="119.1">GND</text>
<text x="178.3" y="119.1">GND</text>
<text x="187.2" y="119.1">GND</text>
<text x="196.1" y="119.1">GND</text>
<text x="48.7" y="124.2">GND</text>
<text x="91.9" y="129.2">GND</text>
<text x="156.4" y="130.5">VBUS_A</text>
<text x="169" y="130.5">VBUS_B</text>
<text x="180.6" y="130.5">PWR_FLAG</text>
<text x="155.2" y="138.1">PWR_FLAG</text>
<text x="167.9" y="138.1">PWR_FLAG</text>
<text x="183.4" y="138.1">GND</text>
<text x="49.6" y="166.7">J2</text>
<text x="153.9" y="166.1">VBUS_A</text>
<text x="155.6" y="164.3">TP1</text>
<text x="169" y="166.1">VBUS_B</text>
<text x="170.9" y="164.3">TP2</text>
<text x="185.9" y="166.1">+5V</text>
<text x="186.1" y="164.3">TP3</text>
<text x="198.9" y="166.1">+5V_LCD</text>
<text x="201.3" y="164.3">TP4</text>
<text x="215.8" y="166.1">+3V3</text>
<text x="216.6" y="164.3">TP5</text>
<text x="230" y="166.1">PWR_ST</text>
<text x="231.8" y="164.3">TP6</text>
<text x="246.9" y="166.1">GND</text>
<text x="247.1" y="164.3">TP7</text>
<text x="335.8" y="167.3">+5V</text>
<text x="341.3" y="168">AP2127N-3.3</text>
<text x="346.6" y="166.1">U5</text>
<text x="355.5" y="167.3">+3V3</text>
<text x="43.9" y="169.2">USB-C Port A</text>
<text x="54.8" y="173.7">VBUS</text>
<text x="62.4" y="169.9">VBUS_A</text>
<text x="338.4" y="172.4">C10</text>
<text x="343.1" y="171.1">VI</text>
<text x="350.2" y="171.1">VO</text>
<text x="358.8" y="172.4">C11</text>
<text x="56" y="178.8">CC1</text>
<text x="153.9" y="175">VBUS_A</text>
<text x="169" y="175">VBUS_B</text>
<text x="185.9" y="175">+5V</text>
<text x="198.9" y="175">+5V_LCD</text>
<text x="215.8" y="175">+3V3</text>
<text x="246.9" y="175">GND</text>
<text x="338.4" y="177.5">1u</text>
<text x="348.9" y="175" transform="rotate(-90 348.9 175)">GND</text>
<text x="358.8" y="177.5">1u</text>
<text x="56" y="181.3">CC2</text>
<text x="335.8" y="182.6">GND</text>
<text x="345.9" y="182.6">GND</text>
<text x="356.1" y="182.6">GND</text>
<text x="56.9" y="191.5">D+</text>
<text x="56.9" y="186.4">D-</text>
<text x="56.9" y="188.9">D-</text>
<text x="88.9" y="186.4">R3</text>
<text x="88.9" y="188.9">5.1k 1%</text>
<text x="101.6" y="186.4">R4</text>
<text x="101.6" y="188.9">5.1k 1%</text>
<text x="56.9" y="194">D+</text>
<text x="84.3" y="195.3">GND</text>
<text x="97" y="195.3">GND</text>
<text x="54.7" y="201.6">SBU1</text>
<text x="91.9" y="200.4">+5V</text>
<text x="94.6" y="203.5">U2</text>
<text x="44.1" y="204.8" transform="rotate(-90 44.1 204.8)">SHIELD</text>
<text x="51.8" y="204.8" transform="rotate(-90 51.8 204.8)">GND</text>
<text x="54.7" y="204.2">SBU2</text>
<text x="94.6" y="205.4">USBLC6-2SC6</text>
<text x="48.7" y="215.6">GND</text>
<text x="91.9" y="220.7">GND</text>
</g>
<g font-size="1.3" fill="#a90000">
<text x="339.6" y="76.1">1</text>
<text x="354.9" y="76.1">7</text>
<text x="62.2" y="81.1">A4</text>
<text x="203.7" y="83.7">6</text>
<text x="203.7" y="81.1">7</text>
<text x="221.5" y="81.1">1</text>
<text x="339.6" y="81.1">3</text>
<text x="339.6" y="78.6">4</text>
<text x="354.9" y="81.1">6</text>
<text x="62.1" y="88.8">B5</text>
<text x="62.2" y="86.2">A5</text>
<text x="203.7" y="86.2">5</text>
<text x="221.5" y="88.8">9</text>
<text x="62.2" y="93.8">A7</text>
<text x="203.7" y="93.8">2</text>
<text x="220.9" y="93.8">11</text>
<text x="347.8" y="90.9" transform="rotate(-90 347.8 90.9)">5</text>
<text x="62.1" y="101.5">B6</text>
<text x="62.1" y="96.4">B7</text>
<text x="62.2" y="98.9">A6</text>
<text x="203.7" y="96.4">3</text>
<text x="203.7" y="98.9">4</text>
<text x="220.9" y="98.9">10</text>
<text x="62.1" y="111.6">B8</text>
<text x="62.2" y="109.1">A8</text>
<text x="93.8" y="113.8" transform="rotate(-90 93.8 113.8)">5</text>
<text x="213.2" y="109.3" transform="rotate(-90 213.2 109.3)">12</text>
<text x="43" y="118.2" transform="rotate(-90 43 118.2)">SH</text>
<text x="50.7" y="118.1" transform="rotate(-90 50.7 118.1)">A1</text>
<text x="89.4" y="116.7">1</text>
<text x="89.4" y="119.2">3</text>
<text x="97.1" y="119.2">4</text>
<text x="97.1" y="116.7">6</text>
<text x="93.8" y="123.9" transform="rotate(-90 93.8 123.9)">2</text>
<text x="62.2" y="172.6">A4</text>
<text x="340.9" y="170">3</text>
<text x="353.6" y="170">2</text>
<text x="62.2" y="177.7">A5</text>
<text x="347.8" y="177.3" transform="rotate(-90 347.8 177.3)">1</text>
<text x="62.1" y="180.2">B5</text>
<text x="62.2" y="185.3">A7</text>
<text x="62.1" y="187.8">B7</text>
<text x="62.2" y="190.4">A6</text>
<text x="62.1" y="192.9">B6</text>
<text x="62.1" y="203.1">B8</text>
<text x="62.2" y="200.5">A8</text>
<text x="43" y="209.7" transform="rotate(-90 43 209.7)">SH</text>
<text x="50.7" y="209.6" transform="rotate(-90 50.7 209.6)">A1</text>
<text x="89.4" y="208.1">1</text>
<text x="93.8" y="205.2" transform="rotate(-90 93.8 205.2)">5</text>
<text x="97.1" y="208.1">6</text>
<text x="89.4" y="210.7">3</text>
<text x="93.8" y="215.4" transform="rotate(-90 93.8 215.4)">2</text>
<text x="97.1" y="210.7">4</text>
</g>
</svg>
